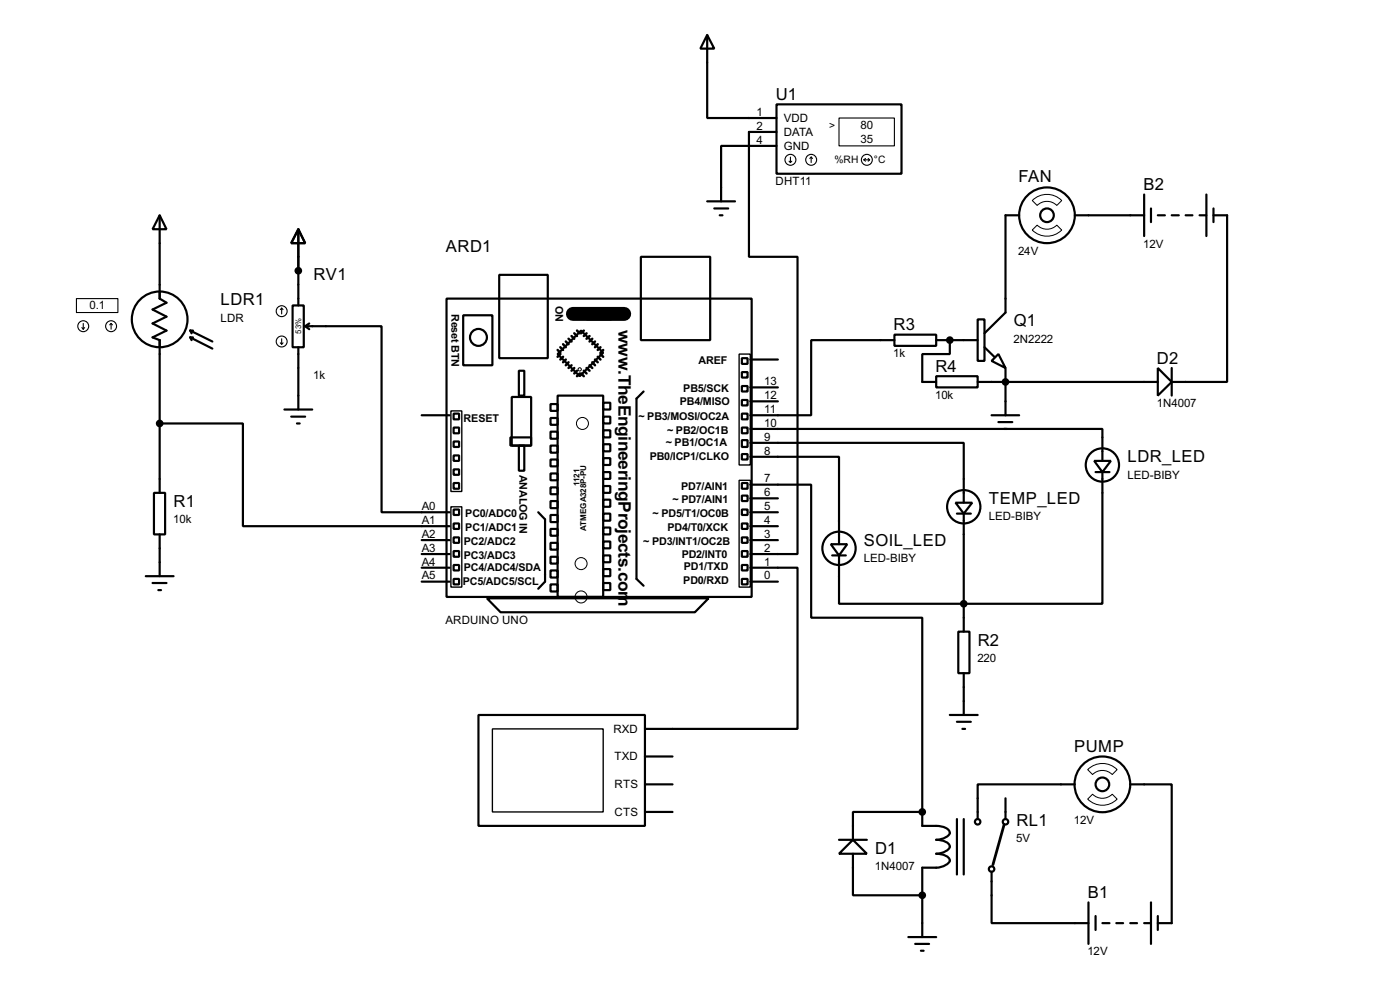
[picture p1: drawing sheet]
<svg xmlns="http://www.w3.org/2000/svg" width="256mm" height="180mm" viewBox="0 0 256 180" stroke-linecap="round" stroke-linejoin="round" font-family="sans-serif">
<g fill="none" stroke="#000" stroke-width=".4">
<path d="M129.6 6.4l1.3 2.5h-2.6zM129.6 6.4v15.2h12.7M142.3 19.1h22.9v12.7h-22.9zM29.3 39.4l1.2 2.6h-2.5zM29.3 39.4v15.3l1.2 .7-2.5 1.3 2.5 1.3-2.5 1.2 2.5 1.3-2.5 1.3 1.3 .5v27.9M129.6 36.9h5.1M130.9 38.2h2.5M131.9 39.4h.5M142.3 24.2h-5.1v22.8h8.9v54.4h-8.6M142.3 26.7h-10.2v10.2M186.7 39.4h-2.5v17.8l-3.8 3.8M196.9 39.4h12.7"/>
<path d="M209.6 35.6v7.6M210.9 38.2v2.5M212.1 39.4h1.3M214.7 39.4h1.3M217.2 39.4h1.3M219.8 39.4h1.2M221 35.6v7.6M222.3 39.4h2.5v30.5h-10.1M222.3 38.2v2.5M53.6 55.9h2.1v7.7h-2.1zM54.7 42l1.2 2.5h-2.5zM54.7 42v13.9"/>
<path d="M55.9 59.7h14v34.1h12.5M55.9 59.7l.8 .6M56.7 59.2l-.8 .5M81.8 54.7h55.9v54.6h-55.9zM84.9 57.7h5.3v9.2h-5.3zM91.5 50.3h8.9v15.3h-8.9zM107.5 56.4h4.6v2.1h-4.6zM117.4 47h12.7v15.3h-12.7zM179.1 58.5h1.3v7.6h-1.3zM29.3 77.5h15.2v18.8h37.9M34.9 61.8l4 2M34.9 61.8l.2 .5"/>
<path d="M34.9 61.8h.5M34.9 60.5l4 2M34.9 60.5l.2 .5M34.9 60.5h.5M52.1 75h5.1M53.4 76.3h2.5M54.4 77.5h.5M54.7 63.6v11.4M77.3 76h5.1M83.1 78.3h1v1h-1zM83.1 75.7h1v1.1h-1zM93.8 72.7h3.5v8.9h-3.5z"/>
<path d="M95.1 67.9h1v4.5h-1zM100.9 74h1.3v1.2h-1.3zM100.9 76.5h1.3v1.3h-1.3zM100.9 79h1.3v1.3h-1.3zM102.2 72.4h8.3v36.9h-8.3zM102.2 64.8l4.3-4.3 4 4.1-4.3 4.3zM110.5 73.7h1.3v1.3h-1.3zM110.5 76.3h1.3v1.2h-1.3zM110.5 78.8h1.3v1.3h-1.3zM117.9 71.7l-1.3 1.3v33l1.3 1.2M135.9 65.6h1.1v1h-1.1zM135.9 70.7h1.1v1h-1.1z"/>
<path d="M135.9 73.2h1.1v1h-1.1zM135.9 75.7h1.1v1.1h-1.1zM135.9 78.3h1.1v1h-1.1zM135.9 68.1h1.1v1h-1.1zM137.5 78.5h64.5v5.9M137.5 73.5h5M137.5 70.9h5M137.5 65.8h5M163.9 61.3h7.6v2h-7.6zM163.9 62.3h-15.3v13.7h-11.1M171.5 68.9h7.6v2h-7.6zM171.5 62.3h7.6"/>
<path d="M174 62.3v2.5h-5v5.1h2.5M179.1 69.9h33M180.4 63.6l1.8 1.7M181.7 66.1l1.2-1.3 1.3 2.6zM181.7 76h5M182.9 77.3h2.6M184 78.5h.5M184.2 67.4v8.6M212.1 67.4l2.6 2.5-2.6 2.5zM214.7 67.4v5M28.2 90.2h2.1v7.6h-2.1zM29.3 97.8v7.7"/>
<path d="M77.3 98.9h5.1M83.1 83.4h1v1h-1zM83.1 88.4h1v1.1h-1zM83.1 85.9h1v1h-1zM83.1 80.8h1v1h-1zM83.1 93.3h1v1h-1zM83.1 95.8h1v1h-1zM83.1 98.4h1v1h-1zM93.5 80.1h3.8v1.5h-3.8zM95.1 81.6h1v4.6h-1zM98.6 93.8l1.3 1.3v11.4l-1.3 1.3M100.9 81.6h1.3v1.3h-1.3z"/>
<path d="M100.9 84.1h1.3v1.3h-1.3zM100.9 86.7h1.3v1.2h-1.3zM100.9 89.2h1.3v1.3h-1.3zM100.9 91.7h1.3v1.3h-1.3zM100.9 94.3h1.3v1.3h-1.3zM100.9 96.8h1.3v1.3h-1.3zM100.9 99.4h1.3v1.2h-1.3zM110.5 81.3h1.3v1.3h-1.3zM110.5 83.9h1.3v1.2h-1.3zM110.5 86.4h1.3v1.3h-1.3zM110.5 89h1.3v1.2h-1.3zM110.5 91.5h1.3v1.3h-1.3z"/>
<path d="M110.5 94h1.3v1.3h-1.3zM110.5 96.6h1.3v1.2h-1.3zM110.5 99.1h1.3v1.3h-1.3zM135.9 80.6h1.1v1.2h-1.1zM135.9 83.1h1.1v1h-1.1zM135.9 88.4h1.1v1.1h-1.1zM135.9 90.7h1.1v1h-1.1zM135.9 93.3h1.1v1h-1.1zM135.9 95.8h1.1v1h-1.1zM135.9 98.4h1.1v1h-1.1zM137.5 83.6h16.2v16M137.5 81.1h39.1v10.9"/>
<path d="M137.5 88.7h11.1v24.4h20.4v35.5M137.5 98.9h5M137.5 96.3h5M137.5 93.8h5M137.5 91.2h5M152.2 99.6h3l-1.5 2.1zM175.1 92h3l-1.5 2zM175.3 94h2.6M176.6 94v21.6M200.5 84.4h3l-1.5 2zM200.7 86.4h2.6M202 86.4v24.1h-48.3v-8.8"/>
<path d="M26.7 105.5h5.1M28 106.7h2.5M29 108h.5M77.3 106.5h5.1M77.3 103.9h5.1M77.3 101.4h5.1M83.1 100.9h1v1h-1zM83.1 103.4h1v1h-1zM83.1 106h1v1h-1zM89.2 109.5h40.6l-2.5 2.6h-35.6zM100.9 101.9h1.3v1.3h-1.3zM100.9 104.4h1.3v1.3h-1.3z"/>
<path d="M100.9 107h1.3v1.3h-1.3zM110.5 101.7h1.3v1.2h-1.3zM110.5 104.2h1.3v1.3h-1.3zM110.5 106.7h1.3v1.3h-1.3zM135.9 100.9h1.1v1h-1.1zM135.9 103.4h1.1v1h-1.1zM135.9 106h1.1v1h-1.1zM137.5 103.9h8.6v29.5h-27.9M137.5 106.5h5M152.5 101.7h2.5M175.6 115.6h2v7.6h-2zM87.7 130.9h30.5v20.3h-30.5z"/>
<path d="M118.2 138.5h5M174 130.9h5.1M175.3 132.1h2.6M176.3 133.4h.5M176.6 123.2v7.7M118.2 143.6h5M118.2 148.6h5M153.7 153.7h5.1M156.3 153.7l2.5 2.6h-5.1zM156.3 156.3v7.6h12.7M169 148.6h-12.7v5.1M169 148.6v2.6a8.3 8.3 0 0 1 4.2 .3 .89 .89 0 0 1 .8 .9 .89 .89 0 0 1-.8 .9l-1.1 .3-.6 .1a2.27 2.27 0 0 1 2.5 1.3 2.58 2.58 0 0 1-2.5 1.3 2.27 2.27 0 0 1 2.5 1.2 2.66 2.66 0 0 1-2.5 1.3h-2.5v12.7"/>
<path d="M175.3 149.9v10.2M176.6 149.9v10.2M181.7 159.6v9.4h17.7M184.2 146.1v3.8M196.9 143.6h-17.8v6.3M207.1 143.6h7.6v25.4h-2.6M166.4 171.5h5.1M167.7 172.8h2.5M168.7 174h.5M199.4 165.2v7.6M200.7 167.7v2.5M202 169h1.3"/>
<path d="M204.5 169h1.3M207.1 169h1.2M209.6 169h1.3M210.9 165.2v7.6M212.1 167.7v2.5"/>
<circle cx="191.8" cy="39.4" r="5.1"/>
<circle cx="191.8" cy="39.4" r="1.25"/>
<circle cx="29.2" cy="58.5" r="5.1"/>
<circle cx="87.6" cy="61.8" r="1.55"/>
<circle cx="176.5" cy="92.8" r="3.1"/>
<circle cx="201.9" cy="85.1" r="3.1"/>
<circle cx="153.7" cy="100.4" r="3.1"/>
<circle cx="179.1" cy="150.4" r=".5"/>
<circle cx="181.6" cy="159.1" r=".5"/>
<circle cx="184.2" cy="150.4" r=".5"/>
<circle cx="201.9" cy="143.6" r="5.1"/>
<circle cx="201.9" cy="143.6" r="1.25"/>
</g>
<g fill="#000">
<circle cx="174" cy="62.3" r=".2"/>
<circle cx="184.2" cy="69.9" r=".2"/>
</g>
<path d="M105 57.5h9.4" fill="none" stroke="#000" stroke-width="2.6"/>
<g fill="none" stroke="#000" stroke-width=".45">
<path d="M102.2 64.1l.5 .5M102.7 63.6l.5 .5M102.7 64.8l-.5 .5M103.2 63l.5 .6M103.2 65.3l-.5 .5M103.7 62.5l.5 .5M103.7 65.8l-.5 .5M104.2 62l.5 .5M104.2 66.3l-.5 .6M104.7 61.5l.5 .5M104.7 66.9l-.5 .5M105.2 61l.5 .5"/>
<path d="M105.2 67.4l-.5 .5M105.7 60.5l.5 .5M105.7 67.9l-.5 .5M106.2 68.4l-.5 .5M106.5 68.4l.5 .5M107 67.9l.5 .5M107 60.5l-.5 .5M107.5 67.4l.5 .5M107.5 61l-.5 .5M108 66.9l.5 .5M108 61.5l-.5 .5M108.5 66.3l.5 .6"/>
<path d="M108.5 62l-.5 .5M109 65.8l.5 .5M109 62.5l-.5 .5M109.5 65.3l.5 .5M109.5 63l-.5 .6M110 64.8l.5 .5M110 63.6l-.5 .5M110.5 64.1l-.5 .5"/>
</g>
<g fill="none" stroke="#000" stroke-width=".18">
<path d="M189.1 36.7a3.8 3.8 0 0 1 5.4 0l-.9 .9a2.54 2.54 0 0 0-3.6 0zM190 41.2a2.54 2.54 0 0 0 3.6 0l.9 .9a3.8 3.8 0 0 1-5.4 0zM199.3 140.9a3.8 3.8 0 0 1 5.4 0l-.9 .9a2.54 2.54 0 0 0-3.6 0zM200.2 145.4a2.54 2.54 0 0 0 3.6 0l.9 .9a3.8 3.8 0 0 1-5.4 0z"/>
<circle cx="106.2" cy="67.6" r=".3"/>
<circle cx="106.7" cy="77.5" r="1.1"/>
<circle cx="106.4" cy="103.2" r="1.1"/>
<circle cx="106.4" cy="109.3" r="1.1"/>
</g>
<path d="M82.6 75.2h2v14.8h-2zM135.4 64.8h2.1v20.3h-2.1zM82.6 92.8h2v14.7h-2zM135.4 87.9h2.1v19.6h-2.1zM90.2 133.4h20.3v15.2h-20.3z" fill="none" stroke="#000" stroke-width=".25"/>
<g fill="none" stroke="#000" stroke-width=".2">
<path d="M144.6 29.5l.2 .3M144.8 28.8v1M145.1 29.5l-.3 .3M148.6 28.8l-.2 .2M148.6 28.8l.3 .2M148.6 28.8v1M153.7 21.6h10.2v5.1h-10.2zM158.3 29.3h1M158.3 29.3l.3 .2M158.6 29l-.3 .3M159.1 29l.2 .3M159.3 29.3l-.2 .2"/>
<path d="M14 54.7h7.6v2.5h-7.6zM15 60l.3 .3M15.3 59.2v1.1M15.5 60l-.2 .3M20.4 59.2l-.3 .3M20.4 59.2l.2 .3M20.4 59.2v1.1M51.6 56.4l-.2 .3M51.6 56.4l.3 .3M51.6 56.4v1.1M51.4 62.8l.2 .2M51.6 62v1"/>
<path d="M51.9 62.8l-.3 .2"/>
<circle cx="144.8" cy="29.3" r="1"/>
<circle cx="148.6" cy="29.3" r="1"/>
<circle cx="158.8" cy="29.3" r="1"/>
<circle cx="15.2" cy="59.7" r="1"/>
<circle cx="20.3" cy="59.7" r="1"/>
<circle cx="51.6" cy="57" r="1"/>
<circle cx="51.6" cy="62.5" r="1"/>
</g>
<g fill="#000" stroke="#000" stroke-width=".4">
<circle cx="54.6" cy="49.6" r=".5"/>
<circle cx="29.2" cy="77.5" r=".5"/>
<circle cx="174" cy="62.3" r=".5"/>
<circle cx="184.2" cy="69.9" r=".5"/>
<circle cx="176.5" cy="110.5" r=".5"/>
<circle cx="168.9" cy="148.6" r=".5"/>
<circle cx="168.9" cy="163.9" r=".5"/>
</g>
<path d="M184 150.9l-2.1 7.4" fill="none" stroke="#000" stroke-width=".5"/>
<g font-size="3.6">
<text x="113.3" y="60.4" transform="rotate(90 113.3 60.4)">w</text>
<text x="113.3" y="67.7" transform="rotate(90 113.3 67.7)">.TheEngineeringProjects.com</text>
</g>
<g font-size="3.4">
<text x="142.1" y="18.3">U1</text>
<text x="186.6" y="33.4">FAN</text>
<text x="209.5" y="34.8">B2</text>
<text x="81.7" y="46.2">ARD1</text>
<text x="57.5" y="51.3">RV1</text>
<text x="40.4" y="55.9">LDR1</text>
<text x="185.7" y="59.8">Q1</text>
<text x="163.7" y="60.5">R3</text>
<text x="171.4" y="68.1">R4</text>
<text x="212" y="66.6">D2</text>
<text x="206.6" y="84.6">LDR_LED</text>
<text x="31.8" y="92.8">R1</text>
<text x="181.2" y="92.3">TEMP_LED</text>
<text x="158.3" y="99.9">SOIL_LED</text>
<text x="179.1" y="118.2">R2</text>
<text x="196.8" y="137.6">PUMP</text>
<text x="186.2" y="151.2">RL1</text>
<text x="160.3" y="156.3">D1</text>
<text x="199.3" y="164.4">B1</text>
</g>
<g font-size="2.4">
<text x="138.6" y="23.8">2</text>
<text x="138.6" y="21.2">1</text>
<text x="143.6" y="22.3">VDD</text>
<text x="157.7" y="23.6">80</text>
<text x="138.6" y="26.3">4</text>
<text x="143.6" y="24.9">DATA</text>
<text x="143.6" y="27.4">GND</text>
<text x="157.7" y="26.1">35</text>
<text x="142.1" y="33.9">DHT11</text>
<text x="186.5" y="46.7">24V</text>
<text x="209.4" y="45.3">12V</text>
<text x="16.4" y="56.6">0.1</text>
<text x="40.4" y="58.9">LDR</text>
<text x="163.7" y="65.4">1k</text>
<text x="185.7" y="62.7">2N2222</text>
<text x="57.4" y="69.5">1k</text>
<text x="140" y="70.5">13</text>
<text x="140" y="75.6">11</text>
<text x="140" y="73">12</text>
<text x="171.3" y="73">10k</text>
<text x="211.9" y="74.5">1N4007</text>
<text x="140" y="83.2">8</text>
<text x="140" y="80.7">9</text>
<text x="140" y="78.1">10</text>
<text x="140" y="88.3">7</text>
<text x="206.5" y="87.6">LED-BIBY</text>
<text x="31.8" y="95.7">10k</text>
<text x="77.3" y="95.9">A1</text>
<text x="77.3" y="93.4">A0</text>
<text x="140" y="95.9">4</text>
<text x="140" y="93.4">5</text>
<text x="140" y="90.8">6</text>
<text x="181.1" y="95.2">LED-BIBY</text>
<text x="77.3" y="101">A3</text>
<text x="77.3" y="98.5">A2</text>
<text x="140" y="101">2</text>
<text x="140" y="98.5">3</text>
<text x="77.3" y="106.1">A5</text>
<text x="77.3" y="103.5">A4</text>
<text x="140" y="106.1">0</text>
<text x="140" y="103.5">1</text>
<text x="158.2" y="102.8">LED-BIBY</text>
<text x="81.6" y="114.2">ARDUINO UNO</text>
<text x="179.1" y="121.1">220</text>
<text x="112.4" y="134.1">RXD</text>
<text x="112.6" y="139.2">TXD</text>
<text x="112.6" y="144.3">RTS</text>
<text x="112.6" y="149.3">CTS</text>
<text x="186.2" y="154.2">5V</text>
<text x="196.7" y="150.9">12V</text>
<text x="160.3" y="159.2">1N4007</text>
<text x="199.2" y="174.9">12V</text>
</g>
<g font-size="2.2">
<text x="82.7" y="57.5" transform="rotate(90 82.7 57.5)">Reset BTN</text>
<text x="101.8" y="56" transform="rotate(90 101.8 56)">ON</text>
<text x="125.2" y="71.8">PB5/SCK</text>
<text x="128" y="66.7">AREF</text>
<text x="84.9" y="77.2">RESET</text>
<text x="117" y="76.9">~ PB3/MOSI/OC2A</text>
<text x="124.5" y="74.1">PB4/MISO</text>
<text x="122" y="81.7">~ PB1/OC1A</text>
<text x="122.2" y="79.4">~ PB2/OC1B</text>
<text x="95.1" y="86.9" transform="rotate(90 95.1 86.9)">ANALOG IN</text>
<text x="119" y="84.3">PB0/ICP1/CLKO</text>
<text x="124.8" y="89.6">PD7/AIN1</text>
<text x="85.2" y="94.7">PC0/ADC0</text>
<text x="119.6" y="94.7">~ PD5/T1/OC0B</text>
<text x="123.2" y="92.1">~ PD7/AIN1</text>
<text x="85" y="99.8">PC2/ADC2</text>
<text x="85.2" y="97.2">PC1/ADC1</text>
<text x="117.9" y="99.8">~ PD3/INT1/OC2B</text>
<text x="122.3" y="97.2">PD4/T0/XCK</text>
<text x="84.8" y="107.1">PC5/ADC5/SCL</text>
<text x="85" y="104.6">PC4/ADC4/SDA</text>
<text x="85" y="102.3">PC3/ADC3</text>
<text x="124.9" y="102.1">PD2/INT0</text>
<text x="125.2" y="106.9">PD0/RXD</text>
<text x="125.3" y="104.3">PD1/TXD</text>
</g>
<g font-size="2.1">
<text x="151.9" y="23.6">&gt;</text>
<text x="152.9" y="29.8">%RH</text>
<text x="160.1" y="29.8">°C</text>
</g>
<g font-size="1.7">
<text x="106.2" y="88.9" transform="rotate(-90 106.2 88.9)">1121</text>
<text x="107.4" y="97.2" transform="rotate(-90 107.4 97.2)">ATMEGA328P-PU</text>
</g>
<text font-size="1.6" x="55.2" y="61.1" transform="rotate(-90 55.2 61.1)">53%</text>
</svg>
